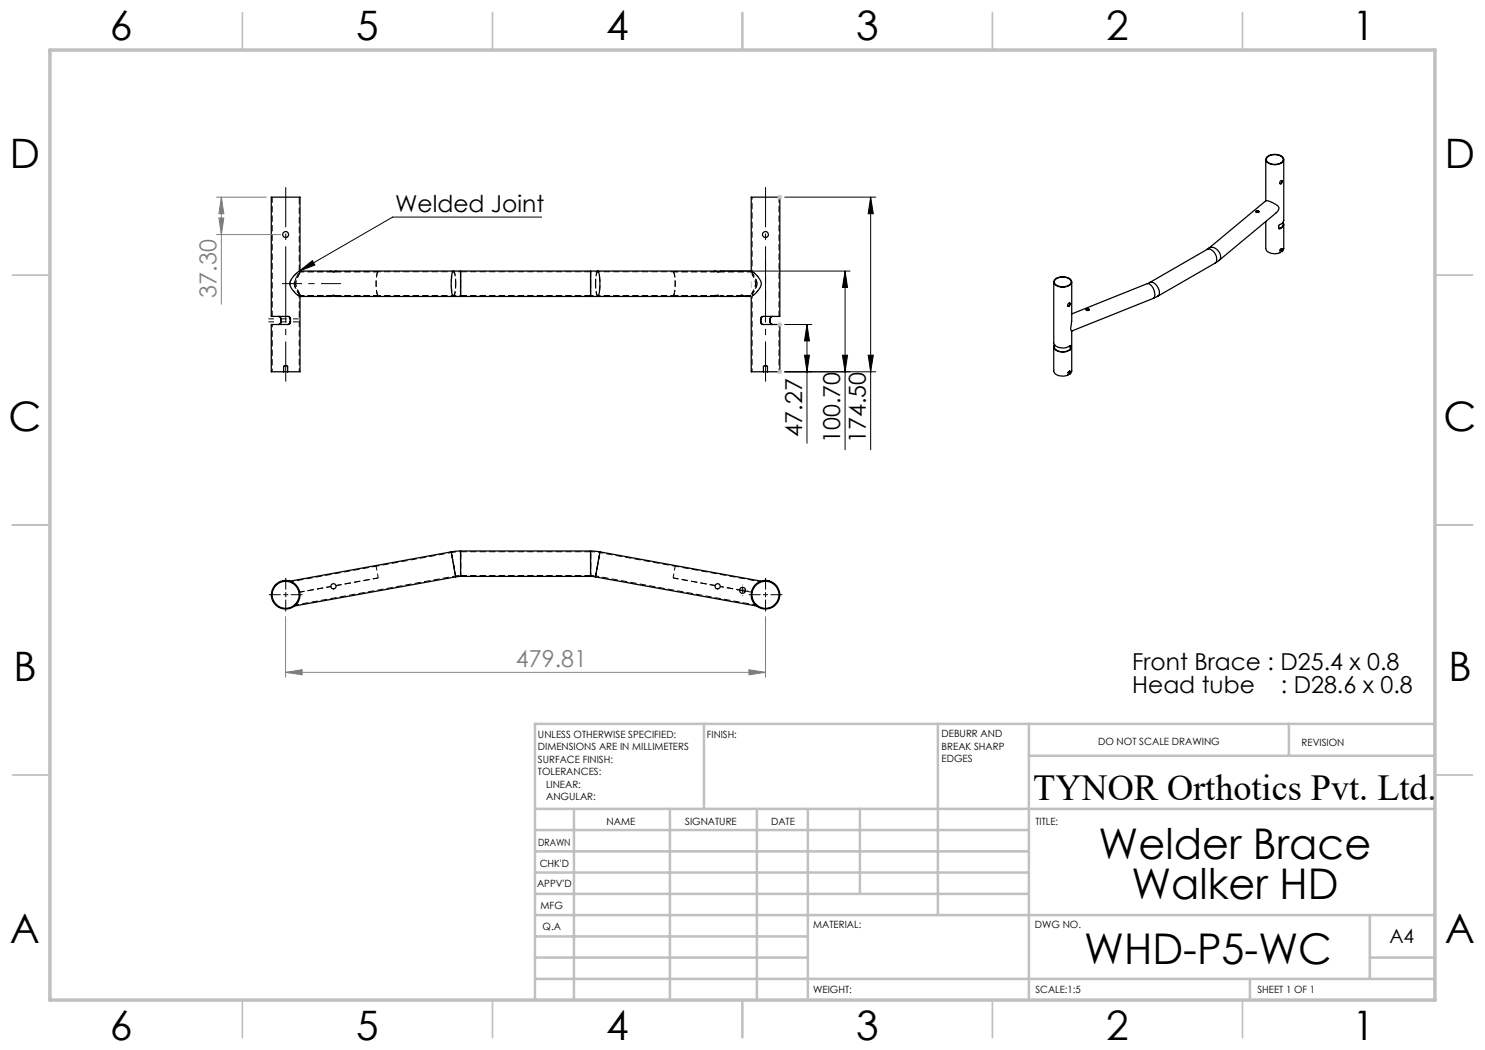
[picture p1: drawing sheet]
<svg xmlns="http://www.w3.org/2000/svg" width="297mm" height="210mm" viewBox="0 0 297 210" stroke-linecap="round" stroke-linejoin="round" font-family="sans-serif">
<g fill="none" stroke="#000" stroke-width=".2" stroke-dasharray="1.3 .6" stroke-dashoffset=".6" stroke-linecap="butt">
<path d="M92.1 56.7v2.4v-4.8v2.4M118.1 56.7v2.4v-4.8v2.4M144.1 59.1h3.8M147.9 59.1h1.2M147.9 59.1h-3.8M149.1 59.1h1.2M150.3 59.1h-1.2M150.4 59v15.3M59.8 74.3v-15.3M90.3 110.5l-15.1 2.7M91.1 115.2l-.8-4.7 .8 4.7M92.1 115.1v-4.8v4.8"/>
<path d="M118.1 115.1v-4.8v4.8M119.1 115.2l.9-4.7-.9 4.7M119.1 115.2l32 5.8M135 113.2l-15-2.7M144.1 117.3l3.8 .7M147.9 118l-3.8-.7M149.1 118.2l1.2 .2M150.3 118.4l-1.2-.2M59.1 121l32-5.8"/>
</g>
<path d="M60 59.1h6.2M66.2 54.3h-6.2M91.1 56.7v.4a2.91 2.91 0 0 1-.4 2 6.9 6.9 0 0 1 0-4.8 3.3 3.3 0 0 1 .4 2.4M119.1 56.7v.4a2.91 2.91 0 0 0 .5 2 6.9 6.9 0 0 0 0-4.8 3.3 3.3 0 0 0-.5 2.4M144.1 54.3h6.2M150.3 54.3h-6.2M75.2 113.2l.4 2.4M75.2 113.2l-17.2 3.2M135 113.2l-.4 2.4M152.3 116.4l-17.3-3.2M59.1 121l.5-.7M151.1 121l-.5-.7" fill="none" stroke="#000" stroke-width=".2" stroke-dasharray="1.3 .6" stroke-dashoffset=".4" stroke-linecap="butt"/>
<g fill="none" stroke="#000" stroke-width=".2" stroke-dasharray="1.3 .6" stroke-linecap="butt">
<path d="M57.1 47.5l.3-.1M57.7 47.1v-.2M58 56.7v.3M59.8 59.1h.2M60 54.3h-.2M60 54.3v.2a3.8 3.8 0 0 0-.7 3l.7 1.6M60 59.1a1.11 1.11 0 0 0-.5-1 2.74 2.74 0 0 1 .3-3.2l.2-.6M60 59.3v-.1M66.2 54.2v.1M66.2 59.1v.2M66.5 54.2h.2M66.7 54.2h.5"/>
<path d="M66.7 59.2h-.2M67.2 59.3l-.5-.1M67.2 54.3v-.1M67.2 59.3v-.2M92.1 59.1h26M118.1 54.3h-26M143 59.1v.2M143 54.2v.2M143 54.2h.5M143.5 54.2h.2M143.5 59.2l-.5 .1M143.7 59.2h-.2"/>
<path d="M144.1 59.3v-.2M144.1 54.3v-.1M147.9 59.1v.2M149.1 59.3v-.2M150.2 59.2v.1M150.3 54.3v.2a3.8 3.8 0 0 1 .7 3l-.7 1.6M150.3 54.3v.2a3.7 3.7 0 0 1 .7 3l-.7 1.6M150.3 59.1h.2M150.5 54.3h-.2M153.1 47.5l.3-.1M153.7 47.1v-.2M56.6 116.1v.2"/>
<path d="M57.6 116.3v-.2M57.7 116.3v-.2M58.1 116.4v-.2M60 118.6v-.2M66.2 117.4v-.1M67.2 117.1v.1M91.2 115.4l-1-5M92.1 115.1h26M92.1 115.3v-5.1M118.1 110.3h-26M118.1 115.3v-5.1M119.1 115.4l.9-5"/>
<path d="M143 117.2v-.1M144.1 117.3l-.1 .1M150.3 118.6v-.2M152.2 116.4l-.1-.2M152.5 116.1v.2M152.7 116.3l-.1-.2M153.7 116.3v-.2M55.7 121.4l.1-.1M56.2 121.6v-.1M56.6 121.6v.1M57.7 121.7v-.2M58.8 121h.4"/>
<path d="M151.1 121l.3 .1M152.5 121.6v.1M153.7 121.7v-.2M154.1 121.6l-.1-.1M154.5 121.4v-.1"/>
</g>
<g fill="none" stroke="#000" stroke-width=".2" stroke-dasharray="1.3 .6" stroke-dashoffset=".2" stroke-linecap="butt">
<path d="M58.9 56.7l.2-.7 .9-1.8M60 59.3l-.9-1.7-.2-.9M67.2 59.1h8.4M75.6 54.3h-8.4M134.6 54.3h8.4M134.6 59.1h8.4M143 59.1h-8.4M143 54.3h-8.4M150.3 59.3l.8-1.7 .3-.9M67.2 117.1l8.4-1.5M75.6 115.6l-8.4 1.5M134.6 115.6l8.4 1.5"/>
<path d="M143 117.1l-8.4-1.5"/>
</g>
<g fill="none" stroke="#000" stroke-width=".2" stroke-dasharray="1.3 .6" stroke-dashoffset=".3" stroke-linecap="butt">
<path d="M59.8 59l-.1-.3a2.6 2.6 0 0 1-.3-3.5l.4-.8a3.4 3.4 0 0 0-1.8 2.3M90.7 59.3a3.7 3.7 0 0 0 .5-2.6M91.2 56.7l-.1-.4a3.2 3.2 0 0 0-.4-2.1M92.1 56.7v-2.5M92.1 59.3v-2.6M118.1 56.7v-2.5M118.1 59.3v-2.6M119.1 56.7v-.4a3.2 3.2 0 0 1 .5-2.1M119.6 59.3a3.6 3.6 0 0 1-.5-2.6M150.4 54.5l.9 1.6 .1 .6M151.4 56.7l-.2-.7-.9-1.7M151.4 56.7l-.3 1-.7 1.3"/>
<path d="M60 118.4l6.2-1.1M66.2 117.3l-6.2 1.1"/>
</g>
<path d="M54.4 39.4v23.9M75.6 59.1a7.2 7.2 0 0 1-.2-4.4l.2-.4M75.6 54.3a7.2 7.2 0 0 0-.2 4.5l.2 .3M134.6 54.3a7.2 7.2 0 0 1 .2 4.5l-.2 .3M155.8 63.3v-23.9" fill="none" stroke="#000" stroke-width=".2" stroke-dasharray="1.3 .6" stroke-dashoffset=".1" stroke-linecap="butt"/>
<path d="M66.2 59.1h1M66.2 54.3h1M67.2 54.3h-1M67.2 59.1h-1M143 59.1h1.1M144.1 54.3h-1.1M91.1 115.2l1-.1M118.1 115.1l1 .1" fill="none" stroke="#000" stroke-width=".2" stroke-dasharray="1.3 .6" stroke-dashoffset=".5" stroke-linecap="butt"/>
<path d="M150.4 39.4v15M58.7 58.1l.7 .8 .4 .1M150.4 59h.3l.9-.9" fill="none" stroke="#000" stroke-width=".2" stroke-dasharray="1.3 .6" stroke-dashoffset=".8" stroke-linecap="butt"/>
<path d="M151.7 55.4l-.8-.8-.5-.2M92.1 110.3l-1.8 .2M120 110.5l-1.9-.2" fill="none" stroke="#000" stroke-width=".2" stroke-dasharray="1.3 .6" stroke-dashoffset=".9" stroke-linecap="butt"/>
<path d="M75.6 59.1h15.1M90.7 59.1h1.4M90.7 54.3h-15.1M92.1 54.3h-1.4M118.1 59.1h1.5M119.6 54.3h-1.5M119.6 59.1h15M134.6 54.3h-15M54.4 64.9v9.4M155.8 74.3v-9.4" fill="none" stroke="#000" stroke-width=".2" stroke-dasharray="1.3 .6" stroke-dashoffset=".7" stroke-linecap="butt"/>
<path d="M59.8 54.4v-15" fill="none" stroke="#000" stroke-width=".2" stroke-dasharray="1.3 .6" stroke-dashoffset="-.2" stroke-linecap="butt"/>
<g fill="none" stroke="#000" stroke-width=".25">
<path d="M253.2 31.9v8.3M253.4 31.5a2.27 2.27 0 0 1 3.2 .2 1.03 1.03 0 0 1-1.2 1.1 1.92 1.92 0 0 1-2.1-.8zM253.5 31.3a2.5 2.5 0 0 1 3.1 .3 1.02 1.02 0 0 1-1.1 1.3 1.88 1.88 0 0 1-2.3-1zM256.1 36.2l.2-.1a.31 .31 0 0 1 .1 .4 .31 .31 0 0 1-.5 .1zM256.3 36.1l.1 .1a.41 .41 0 0 1-.5 .5M256.8 31.9v12.2a1.48 1.48 0 0 1-1 1l-.1 .5 .3 .1M60 59.3v15.1h-2.5M60 54.2v-14.8h-5.7v23.9h3.3l.3 .1 .2 .4M90.7 59.3h1.4M90.7 54.2h1.4M90.7 54.2h-30.8a4.3 4.3 0 0 0-1.9 2.4 3.6 3.6 0 0 0 1.8 2.6l.1 .1h30.8M90.7 54.2a5.6 5.6 0 0 0-.4 3.6l.1 1 .3 .5"/>
<path d="M92.1 54.2v5.1M92.1 54.2h26M92.1 59.3h26M118.1 59.3h1.5M118.1 54.2h1.5M118.1 54.2v5.1M119.6 54.2h30.7a4.5 4.5 0 0 1 2 2.4 4 4 0 0 1-2 2.7l-1.6-.1-.8 .1h-28.3M119.6 54.2a7.8 7.8 0 0 1 0 5.1M148.1 59.3h.9M150.2 59.3v15.1h2.5M150.2 54.2v-14.8h5.8v23.9h-1.2a5.4 5.4 0 0 0-2.6 .2l-.1 .3M210.7 56.4v12.2a2.1 2.1 0 0 0 3.1 .7l.3-.2 .1 .1"/>
<path d="M211 55.9a2.4 2.4 0 0 1 3.2 .2 1.02 1.02 0 0 1-1.1 1.3 1.88 1.88 0 0 1-2.4-1zM211 55.9a2.27 2.27 0 0 1 3.2 .3 1.03 1.03 0 0 1-1.2 1.1 1.6 1.6 0 0 1-2.1-1zM214.3 56.4v7.8M229.5 56.7a2.15 2.15 0 0 1 1.2 2.9l-.1 .1M229.5 56.7l-15.2 6.1M229.9 56.5l-.4 .2M229.9 56.5a1.87 1.87 0 0 1 2 2.1l-.4 .7M230.6 59.7l-16.3 6.5v8l-.3 .6M231.5 59.3l-.9 .4M241.4 49.9a1.83 1.83 0 0 1 1.9 2.1v.4l-.3 .2M241.4 49.9l-11.5 6.6M241.8 49.6l-.4 .3"/>
<path d="M241.8 49.6l11.5-9.5h.2a4.5 4.5 0 0 1 2.3 1.4l-.1 .6-.5 .5-11.4 9.5M241.8 49.6a1.76 1.76 0 0 1 2.2 2.2l-.2 .3M243 52.6l-11.5 6.7M243.8 52.1l-.8 .5M251.1 42.3l.1-.1a.28 .28 0 0 1 .4-.1 .28 .28 0 0 1 .1 .4h-.2zM251.2 42.4l.2-.2 .4 .2M253.2 44.3v5.4a2.02 2.02 0 0 0 2.8 .8v-.5l.3-.2M255.7 45.6l.2 .1M255.9 45.7h.1M256.3 49.8h.1M256.3 49.8l.1 .5M256.4 49.8v.5"/>
<path d="M256.5 44.5a.78 .78 0 0 1-.6 1.2M256.6 44.5a.85 .85 0 0 1-.6 1.2M256.8 44.9v4.8l-.4 .6M55.7 63.3l.3 .1 .2 .4M55.8 63.3l.3 .2 .1 .3M56.2 64.4l-.2 .4-.3 .1M56.2 63.8v.6M56.2 63.8h.1M56.2 64.4h.1M56.2 64.4l-.1 .4-.3 .1M56.7 74.4v-1.1l.2-.1h.6v1.2M56.7 74.4h.8"/>
<path d="M57.5 63.3l.4 .1 .1 .4M58 64.4l-.1 .3-.4 .2M58 63.8h.1M58 64.4h.1M58 63.8v.6M58.1 64.4l-.1 .3a6.1 6.1 0 0 1-3 .2h-.7v9.5h2.4M58.1 63.8v.6M152.1 64.4l.2 .4 .3 .1h3.4v9.5h-2.5M152.1 63.8v.6M152.1 63.8h.1M152.1 64.4h.1M152.2 64.4l.2 .4 .3 .1"/>
<path d="M152.2 63.8v.6M152.7 74.4v-1.1l.1-.1 .7 .1v1.1M152.7 63.3l-.3 .1-.2 .4M152.7 74.4h.8M154 64.4l.1 .3 .3 .2M154 63.8h.1M154 64.4h.1M154 63.8v.6M154.1 64.4l.1 .3 .3 .2M154.1 63.8v.6M154.4 63.3l-.2 .1-.2 .4M154.5 63.3l-.3 .1-.1 .4"/>
<path d="M210.7 69.4v4.8a1.66 1.66 0 0 0 2.1 1l.8-.2v-.5l.3-.2M210.8 69.1a1.16 1.16 0 0 0 1.4 1.3h.9l.9-.4M210.8 69.1h.1M210.9 68.9l-.1 .2M210.9 69.1a1.09 1.09 0 0 0 1.3 1.2h1.1l.6-.4M211 69l-.1 .1M213.7 60.7l.2-.1a.31 .31 0 0 1 .1 .4 .31 .31 0 0 1-.5 .1zM213.9 74.3h.1M213.9 60.6h.1a.41 .41 0 0 1-.5 .6M213.9 74.3l.1 .5M213.9 69.9l.1 .1M214 74.3v.5"/>
<path d="M214.1 69.1v.1M214.1 69.5l-.2 .4M214.1 69.2v.3M214.1 69.2h.1M214.1 69.5l.1 .1M214.2 69.6l-.2 .4M214.2 69.2v.4M214.3 64.2l-.2 1.4 .2 .6M217.2 62l.3-.2 .3 .2M217.2 61.8h.1a.28 .28 0 0 1 .3-.1 .28 .28 0 0 1 .2 .3l-.1 .1a.28 .28 0 0 1-.3 0 .28 .28 0 0 1-.2-.3zM56.6 116.2h.1M56.7 116.3a2.7 2.7 0 0 0-1.8 4.1 2.7 2.7 0 0 0 4.5 0 2.7 2.7 0 0 0-1.9-4.1"/>
<path d="M56.7 116.1a2.85 2.85 0 0 0-2 4.4 2.85 2.85 0 0 0 4.8 0 2.85 2.85 0 0 0-2-4.4M56.7 116.1v.2M56.9 116.3h-.2M56.9 116.1h-.2M56.9 116.3h.4M56.9 116.1h.4M56.9 116.1v.2M57.3 116.3h.2M57.3 116.1h.2M57.3 116.1v.2M57.5 116.1v.2M57.7 116.2h.1"/>
<path d="M90.2 110.4l.9 5M90.2 110.4l-32.2 5.8M91.1 115.4l-32.2 5.8M92.1 115.3l-1 .1M92.1 110.2l-1.9 .2M92.1 110.2v5.1M92.1 110.2h26M92.1 115.3h26M118.1 115.3l1 .1M118.1 110.2l1.9 .2M118.1 110.2v5.1M119.1 115.4l32.2 5.8"/>
<path d="M120 110.4l-.9 5M120 110.4l32.2 5.8M147.9 118l1.2 .2M152.5 116.2h.1M152.7 116.3a2.7 2.7 0 0 0-1.9 4.1 2.7 2.7 0 0 0 4.6 0 2.7 2.7 0 0 0-1.9-4.1M152.7 116.1a2.85 2.85 0 0 0-2 4.4 2.85 2.85 0 0 0 4.8 0 2.85 2.85 0 0 0-2-4.4M152.7 116.1v.2M152.9 116.3h-.2M152.9 116.1h-.2M152.9 116.3h.4M152.9 116.1h.4M152.9 116.1v.2"/>
<path d="M153.3 116.3h.2M153.3 116.1h.2M153.3 116.1v.2M153.5 116.1v.2M153.7 116.2h.1"/>
<circle cx="57.1" cy="46.9" r=".6"/>
<circle cx="153.1" cy="46.9" r=".6"/>
<circle cx="66.7" cy="117.3" r=".52"/>
<circle cx="143.5" cy="117.3" r=".52"/>
<circle cx="148.5" cy="118.1" r=".6"/>
</g>
<path d="M43.3 39.4h10M44.3 39.4v21.4M43.3 46.9h12.8M43.8 43.6h1l-.5 3.3z" fill="none" stroke="#808080" stroke-width=".2"/>
<g fill="none" stroke="#c0c0c0" stroke-width=".35">
<path d="M48.5 2.5v7.5M98.5 2.5v7.5M148.5 2.5v7.5M198.5 2.5v7.5M248.5 2.5v7.5M2.5 55h7.5M287 55h7.5M2.5 105h7.5M287 105h7.5M2.5 155h7.5M287 155h7.5M48.5 200v7.5"/>
<path d="M98.5 200v7.5M148.5 200v7.5M198.5 200v7.5M248.5 200v7.5"/>
</g>
<g fill="none" stroke="#c0c0c0" stroke-width=".5">
<path d="M140.8 144.8v17M187.6 144.8v38.2M205.8 144.8v55.2M205.8 151.2h81.2M257.8 144.8v6.4M287 144.8h-180v55.2M107 161.8h180M107 178.8h98.8M107 174.5h98.8M107 170.3h98.8M107 166h98.8M114.8 161.8v38.2"/>
<path d="M134 161.8v38.2M151.4 161.8v38.2M161.6 161.8v38.2M172 161.8v17M107 195.8h180M107 191.5h54.6M107 187.3h54.6M107 183h180M250 195.8v4.2M274 191.5h13M274 183v12.8"/>
</g>
<path d="M10 10h277v190h-277z" fill="none" stroke="#c0c0c0" stroke-width=".7"/>
<path d="M43.8 43.6h1l-.5 3.3z" fill="#808080"/>
<path d="M44.3 39.4l.5 3.3h-1z" fill="none" stroke="#808080" stroke-width=".2"/>
<path d="M44.3 39.4l.5 3.3h-1z" fill="#808080"/>
<g fill="none" stroke="#000" stroke-width=".2">
<path d="M157 39.4h18.2M174.1 39.4l.6 3.3h-1.1zM174.1 39.4v50.5M59.9 54.2l2.6-2.1 .5 .9zM108.3 43.4h-29.8l-18.6 10.8M144 54.2h26M169 54.2l.5 3.3h-1zM169 54.2v35.7M157 74.4h18.2M157 64.9h5.4M160.9 71h1l-.5 3.4zM161.4 64.9l.5 3.3h-1z"/>
<path d="M161.4 64.9v23.7M168.5 71h1l-.5 3.4zM173.6 71h1.1l-.6 3.4z"/>
</g>
<path d="M155.5 39.4h1M155.6 39.1l.7 .7M156 38.9v1.1M156.3 39.1l-.7 .7M155.5 74.4h1M155.5 64.9h1M155.6 74l.7 .7M155.6 64.5l.7 .8M156 64.4v1M156 73.8v1.1M156.3 74l-.7 .7M156.3 64.5l-.7 .8" fill="none" stroke="#c0c0c0" stroke-width=".2"/>
<path d="M150.2 54.6l.1 4.7" fill="none" stroke="#c0c0c0" stroke-width=".2" stroke-dasharray="15.2 1.3 1.3 1.3" stroke-dashoffset="14.8" stroke-linecap="butt"/>
<path d="M174.1 39.4l.6 3.3h-1.1zM59.9 54.2l2.6-2.1 .5 .9zM169 54.2l.5 3.3h-1zM161.4 64.9l.5 3.3h-1zM160.9 71h1l-.5 3.4zM168.5 71h1l-.5 3.4zM173.6 71h1.1l-.6 3.4z" fill="#000"/>
<path d="M57.1 76.3v-38.9M153.1 76.3v-38.9" fill="none" stroke="#000" stroke-width=".2" stroke-dasharray="15.2 1.3 1.3 1.3" stroke-dashoffset="7.2" stroke-linecap="butt"/>
<path d="M53.7 64.4h6M53.7 63.8h6" fill="none" stroke="#000" stroke-width=".2" stroke-dasharray="15.2 1.3 1.3 1.3" stroke-dashoffset="14.1" stroke-linecap="butt"/>
<path d="M68.2 56.7h-11.8" fill="none" stroke="#000" stroke-width=".2" stroke-dasharray="15.2 1.3 1.3 1.3" stroke-dashoffset="11.3" stroke-linecap="butt"/>
<path d="M153.1 59.9v-7.6" fill="none" stroke="#000" stroke-width=".2" stroke-dasharray="15.2 1.3 1.3 1.3" stroke-dashoffset="13.3" stroke-linecap="butt"/>
<path d="M57.1 134.5l3.3-.6v1.1zM57.1 123.3v12.2M57.1 134.5h96M153.1 123.3v12.2" fill="none" stroke="#808080" stroke-width=".2"/>
<path d="M57.1 134.5l3.3-.6v1.1z" fill="#808080"/>
<path d="M149.8 133.9l3.3 .6-3.3 .5z" fill="none" stroke="#808080" stroke-width=".2"/>
<path d="M149.8 133.9l3.3 .6-3.3 .5z" fill="#808080"/>
<g fill="none" stroke="#000" stroke-width=".2" stroke-dasharray="15.2 1.3 1.3 1.3" stroke-linecap="butt">
<path d="M56.1 118.9h-2.3M57.1 118.9v-.5M57.1 118.9h-.5M57.1 118.9v.5M57.1 118.9h.5M57.1 117.9v-2.3M57.1 119.9v2.4M58.1 118.9h2.4M147.5 118h-.1M148.5 118v-.5M148.5 118h-.5M148.5 118v.5"/>
<path d="M148.5 118h.5M148.5 117v-.1M148.5 119v.1M149.5 118h.1M152.1 118.9h-2.4M153.1 118.9v-.5M153.1 118.9h-.5M153.1 118.9v.5M153.1 118.9h.5M153.1 117.9v-2.3M153.1 119.9v2.4M154.1 118.9h2.4"/>
</g>
<g font-size="8.5">
<text x="219.7" y="171.8">Welder Brace</text>
<text x="226.3" y="179.9">Walker HD</text>
<text x="216.9" y="192.7">WHD-P5-WC</text>
</g>
<g font-size="8.1">
<text x="22" y="8">6</text>
<text x="71.2" y="8">5</text>
<text x="121.2" y="8">4</text>
<text x="171.2" y="8">3</text>
<text x="221.2" y="8">2</text>
<text x="270.5" y="8">1</text>
<text x="2" y="33.6">D</text>
<text x="289" y="33.6">D</text>
<text x="1.7" y="86.1">C</text>
<text x="288.7" y="86.1">C</text>
<text x="2.7" y="136.1">B</text>
<text x="289.7" y="136.1">B</text>
<text x="2" y="188.6">A</text>
<text x="289" y="188.6">A</text>
<text x="22" y="208">6</text>
<text x="71.2" y="208">5</text>
<text x="121.2" y="208">4</text>
<text x="171.2" y="208">3</text>
<text x="221.2" y="208">2</text>
<text x="270.5" y="208">1</text>
</g>
<text font-size="7.3" x="206.7" y="159.9">TYNOR Orthotics Pvt. Ltd.</text>
<g font-size="4.7">
<text x="79" y="42.4">Welded Joint</text>
<text x="160.4" y="87.3" transform="rotate(-90 160.4 87.3)">47.27</text>
<text x="168" y="88.6" transform="rotate(-90 168 88.6)">100.70</text>
<text x="173.2" y="88.6" transform="rotate(-90 173.2 88.6)">174.50</text>
<text x="226.4" y="134.1">Front Brace : D25.4 x 0.8</text>
<text x="226.4" y="138.6">Head tube</text>
<text x="256.2" y="138.6">: D28.6 x 0.8</text>
</g>
<g font-size="4.7" fill="#808080">
<text x="43.3" y="59.5" transform="rotate(-90 43.3 59.5)">37.30</text>
<text x="103.2" y="133.4">479.81</text>
</g>
<text font-size="3.9" x="277.9" y="188.5">A4</text>
<g font-size="2">
<text x="107.6" y="147.6">UNLESS OTHERWISE SPECIFIED:</text>
<text x="141.4" y="147.6">FINISH:</text>
<text x="188.3" y="147.5">DEBURR AND</text>
<text x="188.3" y="150">BREAK SHARP</text>
<text x="219.6" y="149">DO NOT SCALE DRAWING</text>
<text x="260.3" y="149.2">REVISION</text>
<text x="107.6" y="150.1">DIMENSIONS ARE IN MILLIMETERS</text>
<text x="107.6" y="152.6">SURFACE FINISH:</text>
<text x="107.6" y="155.1">TOLERANCES:</text>
<text x="188.3" y="152.5">EDGES</text>
<text x="109.2" y="157.6">LINEAR:</text>
<text x="109.2" y="160.1">ANGULAR:</text>
<text x="121.3" y="165">NAME</text>
<text x="137" y="164.9">SIGNATURE</text>
<text x="154.2" y="164.9">DATE</text>
<text x="207.1" y="164.9">TITLE:</text>
<text x="107.6" y="169.1">DRAWN</text>
<text x="107.9" y="173.3">CHK'D</text>
<text x="107.4" y="177.4">APPV'D</text>
<text x="108.1" y="181.8">MFG</text>
<text x="108.5" y="186">Q.A</text>
<text x="162.6" y="185.5">MATERIAL:</text>
<text x="207" y="185.5">DWG NO.</text>
<text x="162.6" y="198.5">WEIGHT:</text>
<text x="207.1" y="198.6">SCALE:1:5</text>
<text x="251.5" y="198.6">SHEET 1 OF 1</text>
</g>
</svg>
